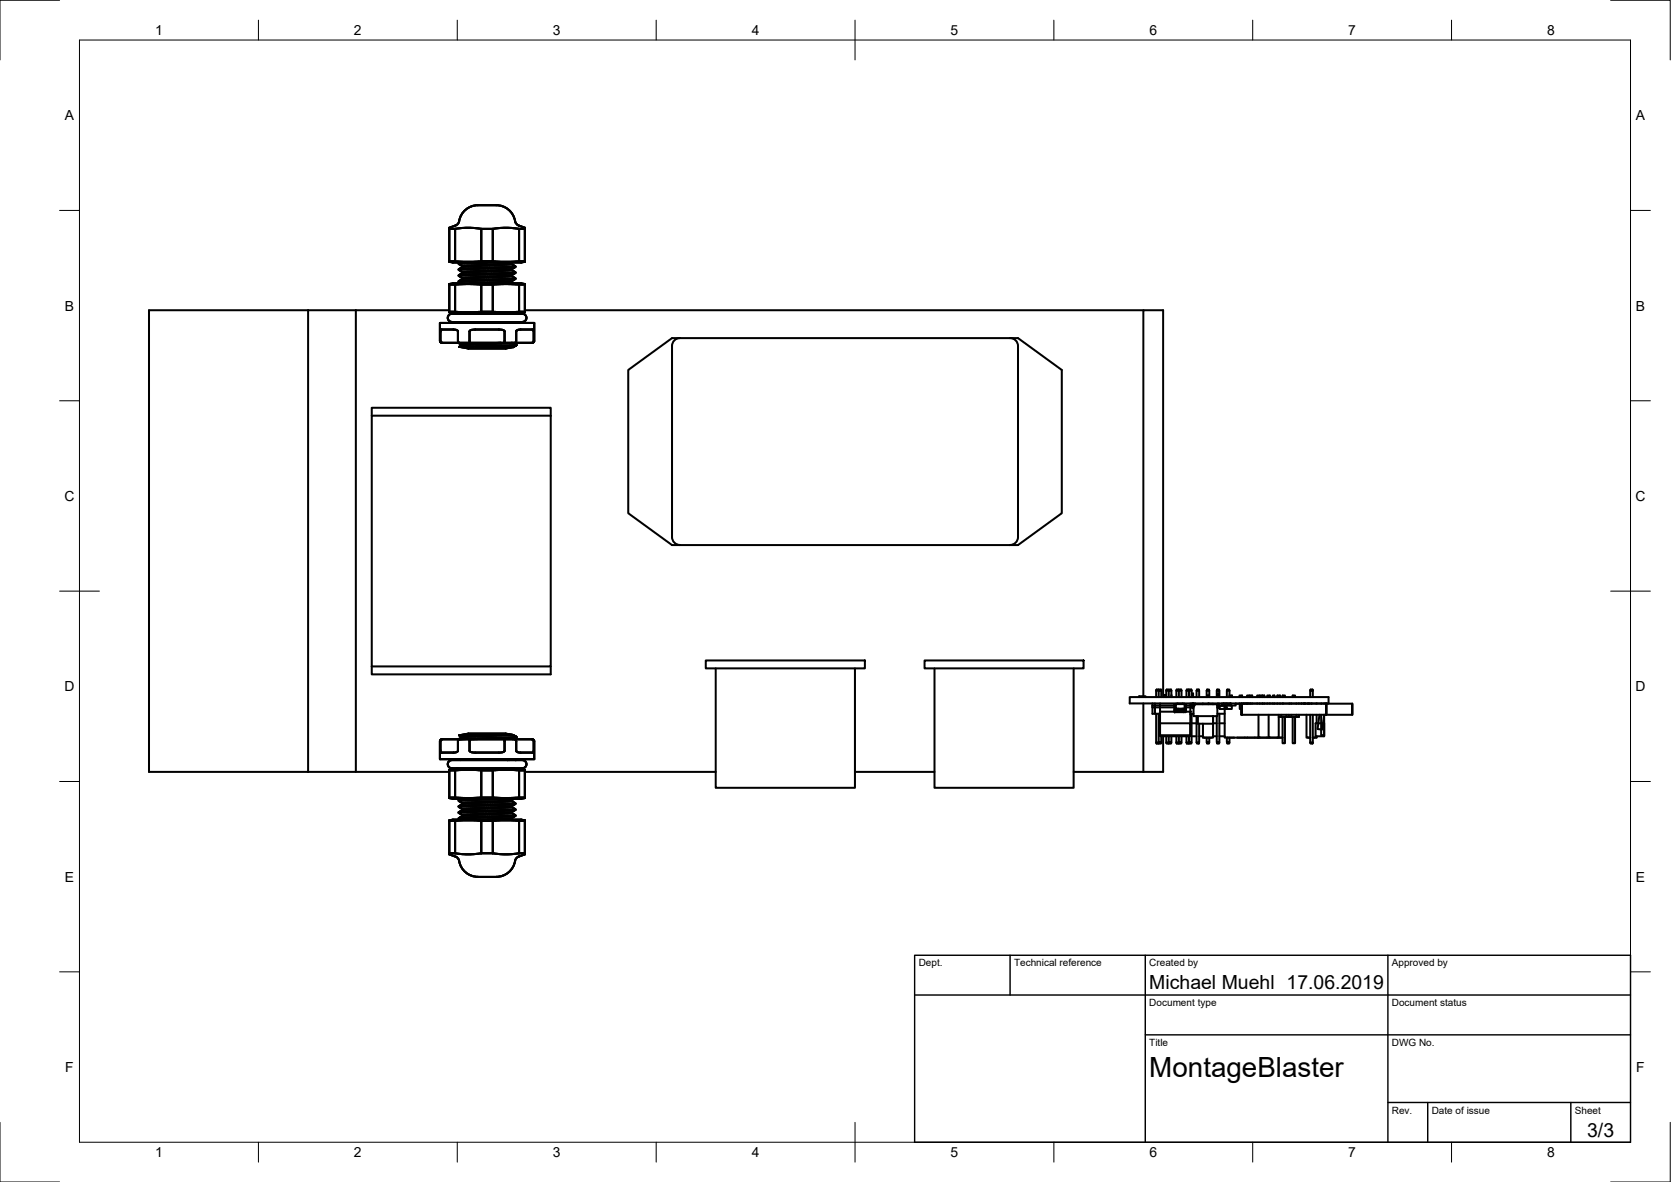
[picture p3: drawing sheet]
<svg xmlns="http://www.w3.org/2000/svg" width="420mm" height="297mm" viewBox="0 0 420 297" stroke-linecap="round" stroke-linejoin="round" font-family="sans-serif">
<!-- layer: Sichtbar -->
<g fill="none" stroke="#000" stroke-width=".51">
<path d="M113 57.5v-.3l1.5-.5a1.83 1.83 0 0 0 1.1-1.9 5.7 5.7 0 0 1 6.4-3.2h1.3a5.3 5.3 0 0 1 6.3 4.3l.5 .6 1.9 .7v.3M113 57.5h1.4M113 57.5v8.2M114.4 57.5l2.7-.3 3.9 .3M114.4 57.5v8.2M121 57.5h2.9M121 57.5v8.2M123.9 57.5l2.7-.3 3.9 .3M123.9 57.5v8.2M130.5 57.5h1.5M130.5 57.5v8.2M132 57.5v8.2"/>
<path d="M77.5 78v116M89.5 78v116h-12M113 78.3h1.4M113 71.5h1.4M113 71.4l.9-.2h17.1l1 .2M113 65.7h1.4M113 65.7a21.5 21.5 0 0 0 6.2 .3h6.6a21.7 21.7 0 0 0 6.2-.3M113 71.4v.1l4.3-.1 3.7 .1M113 65.7l3.5 .1 4.5-.1M113 78.3v.2M113 71.4v.1M113 71.5v6.8"/>
<path d="M113 78h-75.5v116h40M113.6 78.9h17.7M113.6 78.9a1.06 1.06 0 0 0-1 1.2 1.06 1.06 0 0 0 1.4 .8h17.3M114.4 78.3h-1.4v.2M114.4 78.3l2.1 .2 7.4-.2M114.4 78.3l2.1 .2 4.5-.2M114.4 71.5l2.9-.1 3.7 .1M114.4 65.7l2.1 .1 4.5-.1M114.4 71.5v6.8M115.3 78.6l-.4 .3 3.9-.3M115.4 66.2v.1M115.4 67.7v.1"/>
<path d="M115.4 69.2v.1M115.4 70.7v.2M115.4 70.9l.6 .3M115.4 69.3l.9 .6M115.4 67.8l.9 .6M115.7 66l-.3 .1M116.3 66.9v.2M116.3 68.4v.2M116.3 69.9v.2M116.4 70.1l-1 .5M116.4 68.6l-1 .5M116.4 67.1l-1 .5"/>
<path d="M117.5 66l-2.1 .2M121 78.3h2.9M121 71.5h2.9M121 65.7h2.9M121 71.5l5.8-.1 3.7 .1M121 71.5v6.8M122.5 78.6l-6.3 .3M122.5 66l-7.1 .3 .9 .6M123.9 78.3l2.1 .2 6-.2M123.9 65.7l2.1 .1 4.5-.1M123.9 78.3l2.1 .2 4.5-.2M123.9 71.5l2.9-.1 3.7 .1"/>
<path d="M123.9 71.5v6.8M128.6 70.9l-6.2 .3M128.6 69.3l-12.2 .8M128.6 67.8l-12.2 .8M128.6 66.3l-12.2 .8M128.6 70.7l-10.5 .5M128.6 66.3l1 .6-14.2 .8M128.6 66.2v.1M128.6 67.7v.1M128.6 69.2v.1M128.6 70.7v.2M128.6 70.8l.7 .4"/>
<path d="M128.6 69.3l1 .6M128.6 67.8l1 .6M128.9 66l-.4 .2-.9 .1-11.3 .6M129.5 78.6l-.4 .3M129.6 68.6l-1 .6-.8 .1-11.5 .6M129.6 67.1l-1.5 .7-11.8 .6M129.6 70.1l-14.2 .8M129.6 68.6l-14.2 .7M129.6 66.9l-.1 .2-1 .1-13.1 .6M129.6 69.9l-14.2 .8M129.6 68.4l-14.2 .8M129.6 68.4v.2"/>
<path d="M129.6 69.9v.2M129.6 70.1l-1 .6M130.5 78.3h1.5M130.5 71.5h1.5M130.5 65.7h1.5M130.5 71.5v6.8M131.3 78.9a1.03 1.03 0 0 1 1.1 1 1.03 1.03 0 0 1-1.1 1M132 78.3v.1a21.7 21.7 0 0 1-6.2 .2h-11.9l-.9-.1M132 71.4v.1h-1.5M132 71.4v.1M132 71.5v6.8M132 78h155.5"/>
<path d="M111.2 86.2l-.3-.1-.3-.4v-4.5h23.7v4.5l-.2 .4-.3 .1M111.2 86.2l-.5-.4v-2.7l.3-.3h3.2l.8 .2 .1 .2v2.6l.4 .4M111.2 86.2h4.3M115.2 86.2l.9 .4M115.5 87.2l2.3 .4h9.3l1.9-.4M115.5 86.2h2.7M115.8 80.9l.1 .1M116.1 80.9l-.2 .1M116.1 86.6v.2M116.1 86.8l-.6 .4M118.2 86.2h8.6M119.1 80.9l-3.2 .3v-.2"/>
<path d="M119.8 87.1h3.6M119.8 87.1l-4.3 .1M123.4 87.1l5.6 .1M125.9 86.2l-9.8 .4M126.8 86.2h2.6M126.8 86.2h7M126.9 85.7v-2.5l-.4-.2-.9-.2h-6.3l-.9 .1-.3 .3 .1 3M126.9 85.7l-.1 .5h-8.6M126.9 85.7l-.1 .5M128.7 86.2l-12.6 .6M129 86.2l.8 .4M129.4 86.2h4.4"/>
<path d="M129.8 83.3l.1-.3 .6-.2 3.6 .1 .1 2.9-.4 .4M129.8 83.3v2.4l-.4 .5M129.8 86.6h.1M129.8 86.8l-.7 .4M129.8 86.7l-.6 .2-5.8 .2M129.8 86.6l-10 .5M129.9 80.9l.1 .2M130 81l-1.5 .2M158 93l11-8h87l11 8v36l-11 8h-87l-11-8zM171 84.9a2 2 0 0 0-2 2.1v48a2 2 0 0 0 2 2M254 84.9a2 2 0 0 1 2 2.1v48a2 2 0 0 1-2 2M93.5 104.5v-2h45v2"/>
<path d="M138.5 104.5v63h-45M138.5 104.5h-45v63M93.5 167.5v2h45v-2M177.5 166h40v2h-40zM180 168v30h35v-30M232.5 166h40v2h-40zM235 168v30h35v-30M284.1 175.2h50v1.6h-50zM286.4 175.2v-.2h1.6v.2M287.5 175v-97h5v97.2M287.5 176.8v17.2M289.8 177.8h.6"/>
<path d="M289.8 176.8v2.6h.6M289.8 177.3h.6M290.4 176.8v1h5M290.7 179.4v7.2h.6M290.8 173.4h.5M290.8 173.6v-.3h.5v.3M291.3 179.4v7.2h.7v-1.6M291.3 175.2v-1.6h.7v1.6M291.3 173.6h-.6v1.6M291.4 173.4v-.1h.5l.1 .3M291.7 176.8v2M292 173.4h-.6v.2"/>
<path d="M293 174.7h-.4v.5M293 174.7v.5M293 175.1h.2M293 174.7h.2M293.3 173.6v-.2h.6v.2h-.7v1.6M293.3 173.4v-.1h.5v.1M293.9 173.6v-.2h.6v.2M294 173.4v-.1h.4v.1M294.5 174.7v.5v-1.6h-.6v1.6M295.4 178.8h-3.7v6h7.6v-6h-1.1M295.4 177.3h-5v2.1h1.3M295.4 178.5v.5z"/>
<path d="M295.4 178.5v.5M295.4 177v1.5zM295.4 177v1.5M295.4 179h.1M295.4 178.5h2.8v.5h-.6M295.4 177v1.5v-1.5h.3M295.4 178.5h2.2v.5h-2.2zM295.7 176.9h2.2v1.2h-2.2zM295.7 178.1h.5M295.8 173.6v-.2h.6v.2M295.9 173.4v-.1h.5v.1M296.1 176.8v.1"/>
<path d="M296.2 178.2h1h-1M296.2 178.1v.1M296.4 175.2v-1.6h.7v1.6M296.4 173.6h-.6v1.6M296.5 173.4v-.1h.5v.3M297 173.4h-.5v.2M297.2 178.1v.1M297.3 178.1h.6M297.4 176.8v.1M297.9 177h.3v1.5l-.1-1.5M297.9 177h.1v1.5M297.9 176.9l-2.5 .1v1.5"/>
<path d="M298 177l.1 1.5M298.1 177v1.5zM298.2 177.8h1.5M298.2 177.3h1.3M298.4 173.4h.5l.1 .2h-.7v1.6M298.9 173.4v-.1h-.5v.3M299 173.6v-.2h.6v1.8M299.1 173.4v-.1h.4v.1M299.3 176.8v2M299.3 179.4h.8M299.6 179.4v7.2h-.6v-1.6M299.6 173.6h-.6v1.6"/>
<path d="M299.7 177.5v.3h.3v-.2M299.7 175.2v-.9h.3v.9M299.7 176.8h.1M300.1 177.6h-.3v.3h.3M300.3 177h5.8v3h-6v-2.5M300.6 176.8v.2M300.9 180v6.6h.6v-4.7M300.9 175.2v-1.6h.6v1.6M300.9 173.6v-.2h.6v.2M301 173.4v-.1h.4v.1M301.2 180v1.9h3.8v-1.9v5.4h-2.5v-3.5M302.4 176.8v.2"/>
<path d="M303.4 175.2v-1.6h.7v1.6M303.5 173.4h.5M303.5 175.2v-.4h.4v.4M303.8 176.9l1.2 .1M303.8 176.8v.2M303.9 176.8v.1M304 173.4v-.1h-.5v.3M304 173.4v.2M305.9 175.2v-1.6h.7v1.6M306 173.6v-.2h.6v.2M306 173.4v-.1h.5v.1M306.1 177.6h.2v.3h-.2"/>
<path d="M306.1 179.4h1.8M306.1 177.3h.1M306.2 176.8v1h.3M306.2 175.2v-.9h.3v.9M306.5 177.8h.1M306.5 177.3h.7M306.5 176.8v1M306.6 179.4v7.2h-.7v-6.6M306.9 178.2h.2M307.2 176.8v.5h.4v-.5h1.2M307.8 177.3h.4M307.8 176.8h.1"/>
<path d="M307.9 177.7h.5M307.9 178.2v7.2h8.5M308.2 176.8h.1M308.4 177.3v.4h-.5v-.4M308.4 176.8h.1M308.5 173.6v-.2h.6v.2M308.6 173.4v-.1h.5v.1M308.8 176.8v.5h.4v-.5M308.8 177.3l-2.3 .1M309.1 175.2v-.4h.7v.4M309.1 174.8v-1.2h-.6v1.6M309.2 176.8h.2l.1 .5"/>
<path d="M309.2 177.3h.2M309.5 176.8v.5h1.2v-.5M309.7 177.3v.9h-3.1v-.8M310.7 176.9h1M311.7 175.2v-.4h.6v.4M311.7 176.8v.1M312 178.2h.1M312.1 176.8v.1M312.1 176.9h-.4v1.3h.4M312.1 176.8l.1 2.8zM312.2 176.8h21.2M312.3 176.8h.1"/>
<path d="M312.7 176.8h.1M313 176.8h.1M313.5 176.8h.1M313.9 176.8h.1M314.2 175.2v-.4h.7v.4M314.2 174.8h-.6v.4M314.3 176.8h.1M314.5 176.8h.1M314.9 176.8h.1M316.1 176.8h.1M316.4 179.6v5.8h2.6M316.7 175.2v-.4h.7v.4"/>
<path d="M316.7 174.8h-.6v.4M316.7 176.8h.1M317.4 176.8h.1M317.5 175.2v-.4h.4v.4M317.5 176.8h.1M317.9 176.8h.1M318.6 175.2v-.4h.7v.4M318.6 176.8h.1M319 179.6v5.8h2.5v-5.8M319.3 176.8h.1M320 175.2v-.4h.4v.4M320 176.8h.1"/>
<path d="M320.4 176.8h.1M321.2 175.2v-.4h.6v.4M321.2 176.8h.1M321.8 176.8h.1M322.2 179.6v.6h1.2M322.5 175.2v-.4h.6v.4M322.5 176.8h.1M322.6 176.8h.1M323.4 179.6v.6h.7M324.1 179.6v.6h.6M324.2 176.8h.1M324.7 179.6v.6h1.3v-.6"/>
<path d="M324.7 176.8h.1M325 175.2v-.4h.6v.4M325.9 176.8h.1M326.6 176.8h.1M326.6 179.6v.6h-.6M327.2 176.8h.1M327.3 176.8h.1M327.8 176.8h.1M327.9 176.8h.1M328 176.8h.1M328.3 176.8h.1M328.5 179.6v5.8h.9h-.5"/>
<path d="M328.8 176.8h.1M329.1 176.8h.1M329.2 176.8h.1M329.4 179.6v7h.7M329.5 173.4h.6v1.8M329.7 176.8h.1M329.8 176.8h.1M330 173.4v-.1h-.5v.3M330.1 173.6h-.7v1.6M330.1 179.6v7.1h-.6M331 176.8h.1M331 179.6v2.2"/>
<path d="M331.1 176.8h.1M331.8 179.6l-.5 3.6 1.1 .2 .6-3.8v5.4h-2.2v-3.2h2.2M332.2 179.6v5.2h.8M332.2 176.8h.1M333 176.8h.1M333.4 176.8v2.8h-21.2M333.4 176.8l.1 2.8v-2.8h6.5v2.8v-2.8M333.4 176.8v2.8h6.6M89.5 194h23.5M111.1 185.8h.1M111.2 185.8l-.5 .4v2.6l.3 .3h3.2l.8-.2 .1-.2v-2.4M111.2 185.8h4.3l-.4 .5"/>
<path d="M111.2 185.8h4.3M113 193.6h1.4M113 193.6v-.1a21.5 21.5 0 0 1 6.2-.2h6.6a21.7 21.7 0 0 1 6.2 .2v.1M113 193.6v6.8M114.4 193.6l2.1-.1 4.5 .1M114.4 193.6v6.8M114.9 193.1l.4 .2M115.5 184.8l.6 .3M115.5 185.8h2.7M115.5 185.8l-.4 .5M115.9 190.8v.2M115.9 191h-.1"/>
<path d="M116.1 185.1v.2M116.1 185.3l-.9 .5M117.6 190.8l-1.7 .2M118.2 185.8l-.1 2.8M118.2 185.8h8.6M121 193.6h2.9M121 193.6v6.8M123.9 193.6l2.1-.1 4.5 .1M123.9 193.6v6.8M125.2 184.7l-9.1 .4M125.2 184.7h3.3M125.2 184.7l-9.7 .1"/>
<path d="M126.2 193.3l2.9-.2 .4 .2M126.8 185.8h2.6M126.8 185.8l.1 2.9-.6 .3-7 .1-.9-.1-.3-.4M127.1 193.1l-5.9 .2M128.5 184.7l-12.4 .6M128.5 184.7h.6M129 184.7l-1.9-.3h-9.3l-2.3 .4M129.1 184.7l.7 .5-14.1 .6M129.1 184.7l-13.6 .1M129.4 185.8l.4 .4 .1 2.7 .9 .2h3.1l.3-.3v-2.6l-.4-.4M129.4 185.8h4.4M129.8 185.3l-.8 .5"/>
<path d="M129.8 185.2l-.1 .1-1.5 .1-10.3 .4M129.8 185.3h.1M130 190.8l-2.4 .2M130 190.8l-.4 .2M130 191h-.1M130.5 193.6h1.5M130.5 193.6v6.8M131.3 191h-16.7a1.62 1.62 0 0 0-2 1 1.61 1.61 0 0 0 2 1.1h16.7M131.3 191a1.03 1.03 0 0 1 1.1 1 1.03 1.03 0 0 1-1.1 1.1M132 193.6v6.8M132 194h48M133.8 185.8h.1"/>
<path d="M133.8 185.8l.5 .4v4.6h-23.7v-4.5l.1-.3 .4-.2M215 194h20M290.8 186.6v.1h.5v-.1M290.8 186.7v.2h.5v-.2M291.4 186.6v.1h.6v-.1M291.4 186.7v.2h.5v-.2M291.7 181.8h7.6v3.2h-7.6zM292.5 185v9h-22.5M293.2 185v1.6h.7v.1h-.6v-.1M293.3 186.7v.2h.5v-.2M293.9 185v1.6h.6v-1.6M293.9 186.6v.1h.6v-.1"/>
<path d="M294 186.7v.2h.4v-.2M295.8 185v1.6h.6M295.8 186.6v.1h.6v-.1M295.9 186.7v.2h.5v-.2M296.4 185v1.6h.7v-1.6M296.5 186.6v.1h.5v-.1M296.5 186.7v.2h.5v-.2M298.3 185v1.6h.6v.1h-.5v-.1M298.4 186.7v.2h.5v-.2M299 186.6v.1h.6v-.1M299.1 186.7v.2h.4v-.2M299.6 185h1.3"/>
<path d="M299.6 181.8h1.3M300.9 186.6v.1h.6v-.1M301 186.7v.2h.4v-.2M301.5 185h1M302.8 185.4h.1M303.4 185.4v1.2h.7v-1.2M303.5 186.6v.1h.5v-.1M303.5 186.7v.2h.5v-.2M304.6 185.4h-1.8M305 185h.9M305 181.8h.9M306 186.6v.1h.6v-.1"/>
<path d="M306 186.7v.2h.5v-.2M306.6 185h1.3M306.6 181.8h1.3M308.5 185.4v1.2h.6v-1.2M308.5 185.4h1.8M308.5 186.6v.1h.6v-.1M308.6 186.7v.2h.5v-.2M311.1 185.4h1.8M313 185.4h2.4M315.5 185.4h6.9M321.5 180.2h.7M321.5 185.4h1"/>
<path d="M322.5 180.2v6.6h.6v-6.6M325 180.2v6.6h.6v-6.6M329.5 186.6v.1M329.5 186.7v.2h.5v-.2M331 185v.4h-.9h.6M113 214.4h1.4M113 200.4h1.4M113 200.4v.1a21.5 21.5 0 0 0 6.2 .2h6.6a21.7 21.7 0 0 0 6.2-.2v-.1M113 206.3h1.4M113 206.3v-.1a21.5 21.5 0 0 1 6.2-.2h6.6a21.7 21.7 0 0 1 6.2 .2v.1M113 214.4v.3l1.5 .6M113 206.3v8.1"/>
<path d="M114.4 214.4l2.7 .3 3.9-.3M114.4 200.4l2.9 .2 3.7-.2M114.4 206.3l2.1-.2 4.5 .2M114.4 206.3v8.1M114.5 215.3a1.83 1.83 0 0 1 1.1 1.8 4.8 4.8 0 0 0 4.6 3.3M115.4 201.1v.2M115.4 202.6v.2M115.4 204.1v.2M115.4 205.8l.3 .2M115.4 201.3l.9 .6M115.4 202.8l.9 .6M115.4 204.3l.9 .6"/>
<path d="M116 200.7l-.6 .4M116.3 201.9v.1M116.3 203.4v.1M116.3 204.9v.1M116.4 202l-1 .6M116.4 203.5l-1 .6M116.4 205l-1 .6M121 214.4h2.9M121 200.4h2.9M121 206.3h2.9M121 206.3v8.1M122.6 200.7l-7.2 .4"/>
<path d="M123.9 214.4l2.7 .3 3.9-.3M123.9 200.4l2.9 .2 3.7-.2M123.9 206.3l2.1-.2 4.5 .2M123.9 206.3v8.1M127.6 200.7l-12.2 .6M128.6 201.1l-12.3 .8M128.6 202.6l-12.3 .8M128.6 204.1l-12.3 .8M128.6 205.6l-6.1 .4M128.6 201.3l-12.2 .7M128.6 202.8l-12.2 .7M128.6 204.3l-12.2 .7"/>
<path d="M128.6 205.8l-1.8 .2M128.6 201.1v.2M128.6 202.6v.2M128.6 204.1v.2M128.6 205.6v.2M128.6 201.3l1 .5M128.6 202.8l1 .5M128.6 204.3l1 .5M128.6 205.8l.3 .2M129.3 200.7l-.7 .4M129.6 201.8l-14.2 .8M129.6 203.3l-14.2 .8"/>
<path d="M129.6 204.8l-13.4 .7-.8 .1v.2M129.6 202l-14.2 .8M129.6 203.5l-14.2 .8M129.6 205l-14.2 .8M129.6 201.9v.1M129.6 203.4v.1M129.6 204.9v.1M129.6 202l-1 .6M129.6 203.5l-1 .6M129.6 205l-1 .6M130.4 215.3a1.83 1.83 0 0 0-1.1 1.8 4.8 4.8 0 0 1-4.5 3.3M130.5 214.4h1.5"/>
<path d="M130.5 200.4h1.5M130.5 206.3h1.5M130.5 206.3v8.1M132 214.4v.3l-1.6 .6M132 206.3v8.1M120.2 220.4h4.6"/>
<circle cx="299.9" cy="177.8" r=".16"/>
<circle cx="299.9" cy="177.2" r=".39"/>
<circle cx="306.4" cy="177.8" r=".16"/>
</g>
<g fill="#000">
<circle cx="295.4" cy="178.5" r=".25"/>
<circle cx="299.3" cy="178.8" r=".25"/>
<circle cx="300" cy="176.8" r=".25"/>
</g>
<!-- layer: Border -->
<g fill="none" stroke="#000" stroke-width=".25">
<path d="M15 .1h-15v15M20 10.1h390v276.9h-390zM65 5.1v5M115 5.1v5M165 5.1v5M215 5.1v10M265 5.1v5M315 5.1v5M365 5.1v5M405 .1h15v15M15 52.9h5M410 52.9h5"/>
<path d="M15 100.7h5M410 100.7h5M15 148.6h10M405 148.6h10M15 196.4h5M410 196.4h5M15 244.2h5M410 244.2h5M0 282.1v14.9h15M65 287v5M115 287v5M165 287v5"/>
<path d="M215 282.1v9.9M265 287v5M315 287v5M365 287v5M420 282.1v14.9h-15"/>
</g>
<!-- layer: TitleBlock -->
<path d="M230 240.1h180v46.9h-180zM230 250h180M254 240.1v9.9M288 240.1v46.9M349 240.1v46.9M288 260.1h122M349 277.1h61M359 277.1v9.9M395 277.1v9.9" fill="none" stroke="#000" stroke-width=".36"/>
<text font-size="7" x="289" y="270.6">MontageBlaster</text>
<g font-size="4.9">
<text x="289" y="248.5">Michael Muehl 17.06.2019</text>
<text x="399.1" y="285.7">3/3</text>
</g>
<g font-size="3.5">
<text x="39" y="8.8">1</text>
<text x="89" y="8.8">2</text>
<text x="139" y="8.8">3</text>
<text x="189" y="8.8">4</text>
<text x="239" y="8.8">5</text>
<text x="289" y="8.8">6</text>
<text x="339" y="8.8">7</text>
<text x="389" y="8.8">8</text>
<text x="16.3" y="30.2">A</text>
<text x="411.3" y="30.2">A</text>
<text x="16.3" y="78">B</text>
<text x="411.3" y="78">B</text>
<text x="16.2" y="125.9">C</text>
<text x="411.2" y="125.9">C</text>
<text x="16.2" y="173.7">D</text>
<text x="411.2" y="173.7">D</text>
<text x="16.3" y="221.6">E</text>
<text x="411.3" y="221.6">E</text>
<text x="16.4" y="269.4">F</text>
<text x="411.4" y="269.4">F</text>
<text x="39" y="290.8">1</text>
<text x="89" y="290.8">2</text>
<text x="139" y="290.8">3</text>
<text x="189" y="290.8">4</text>
<text x="239" y="290.8">5</text>
<text x="289" y="290.8">6</text>
<text x="339" y="290.8">7</text>
<text x="389" y="290.8">8</text>
</g>
<g font-size="2.5">
<text x="231" y="242.9">Dept.</text>
<text x="255" y="242.9">Technical reference</text>
<text x="289" y="242.9">Created by</text>
<text x="350" y="242.9">Approved by</text>
<text x="289" y="252.8">Document type</text>
<text x="350" y="252.8">Document status</text>
<text x="289" y="262.9">Title</text>
<text x="350" y="262.9">DWG No.</text>
<text x="350" y="279.9">Rev.</text>
<text x="360" y="279.9">Date of issue</text>
<text x="396" y="279.9">Sheet</text>
</g>
</svg>
